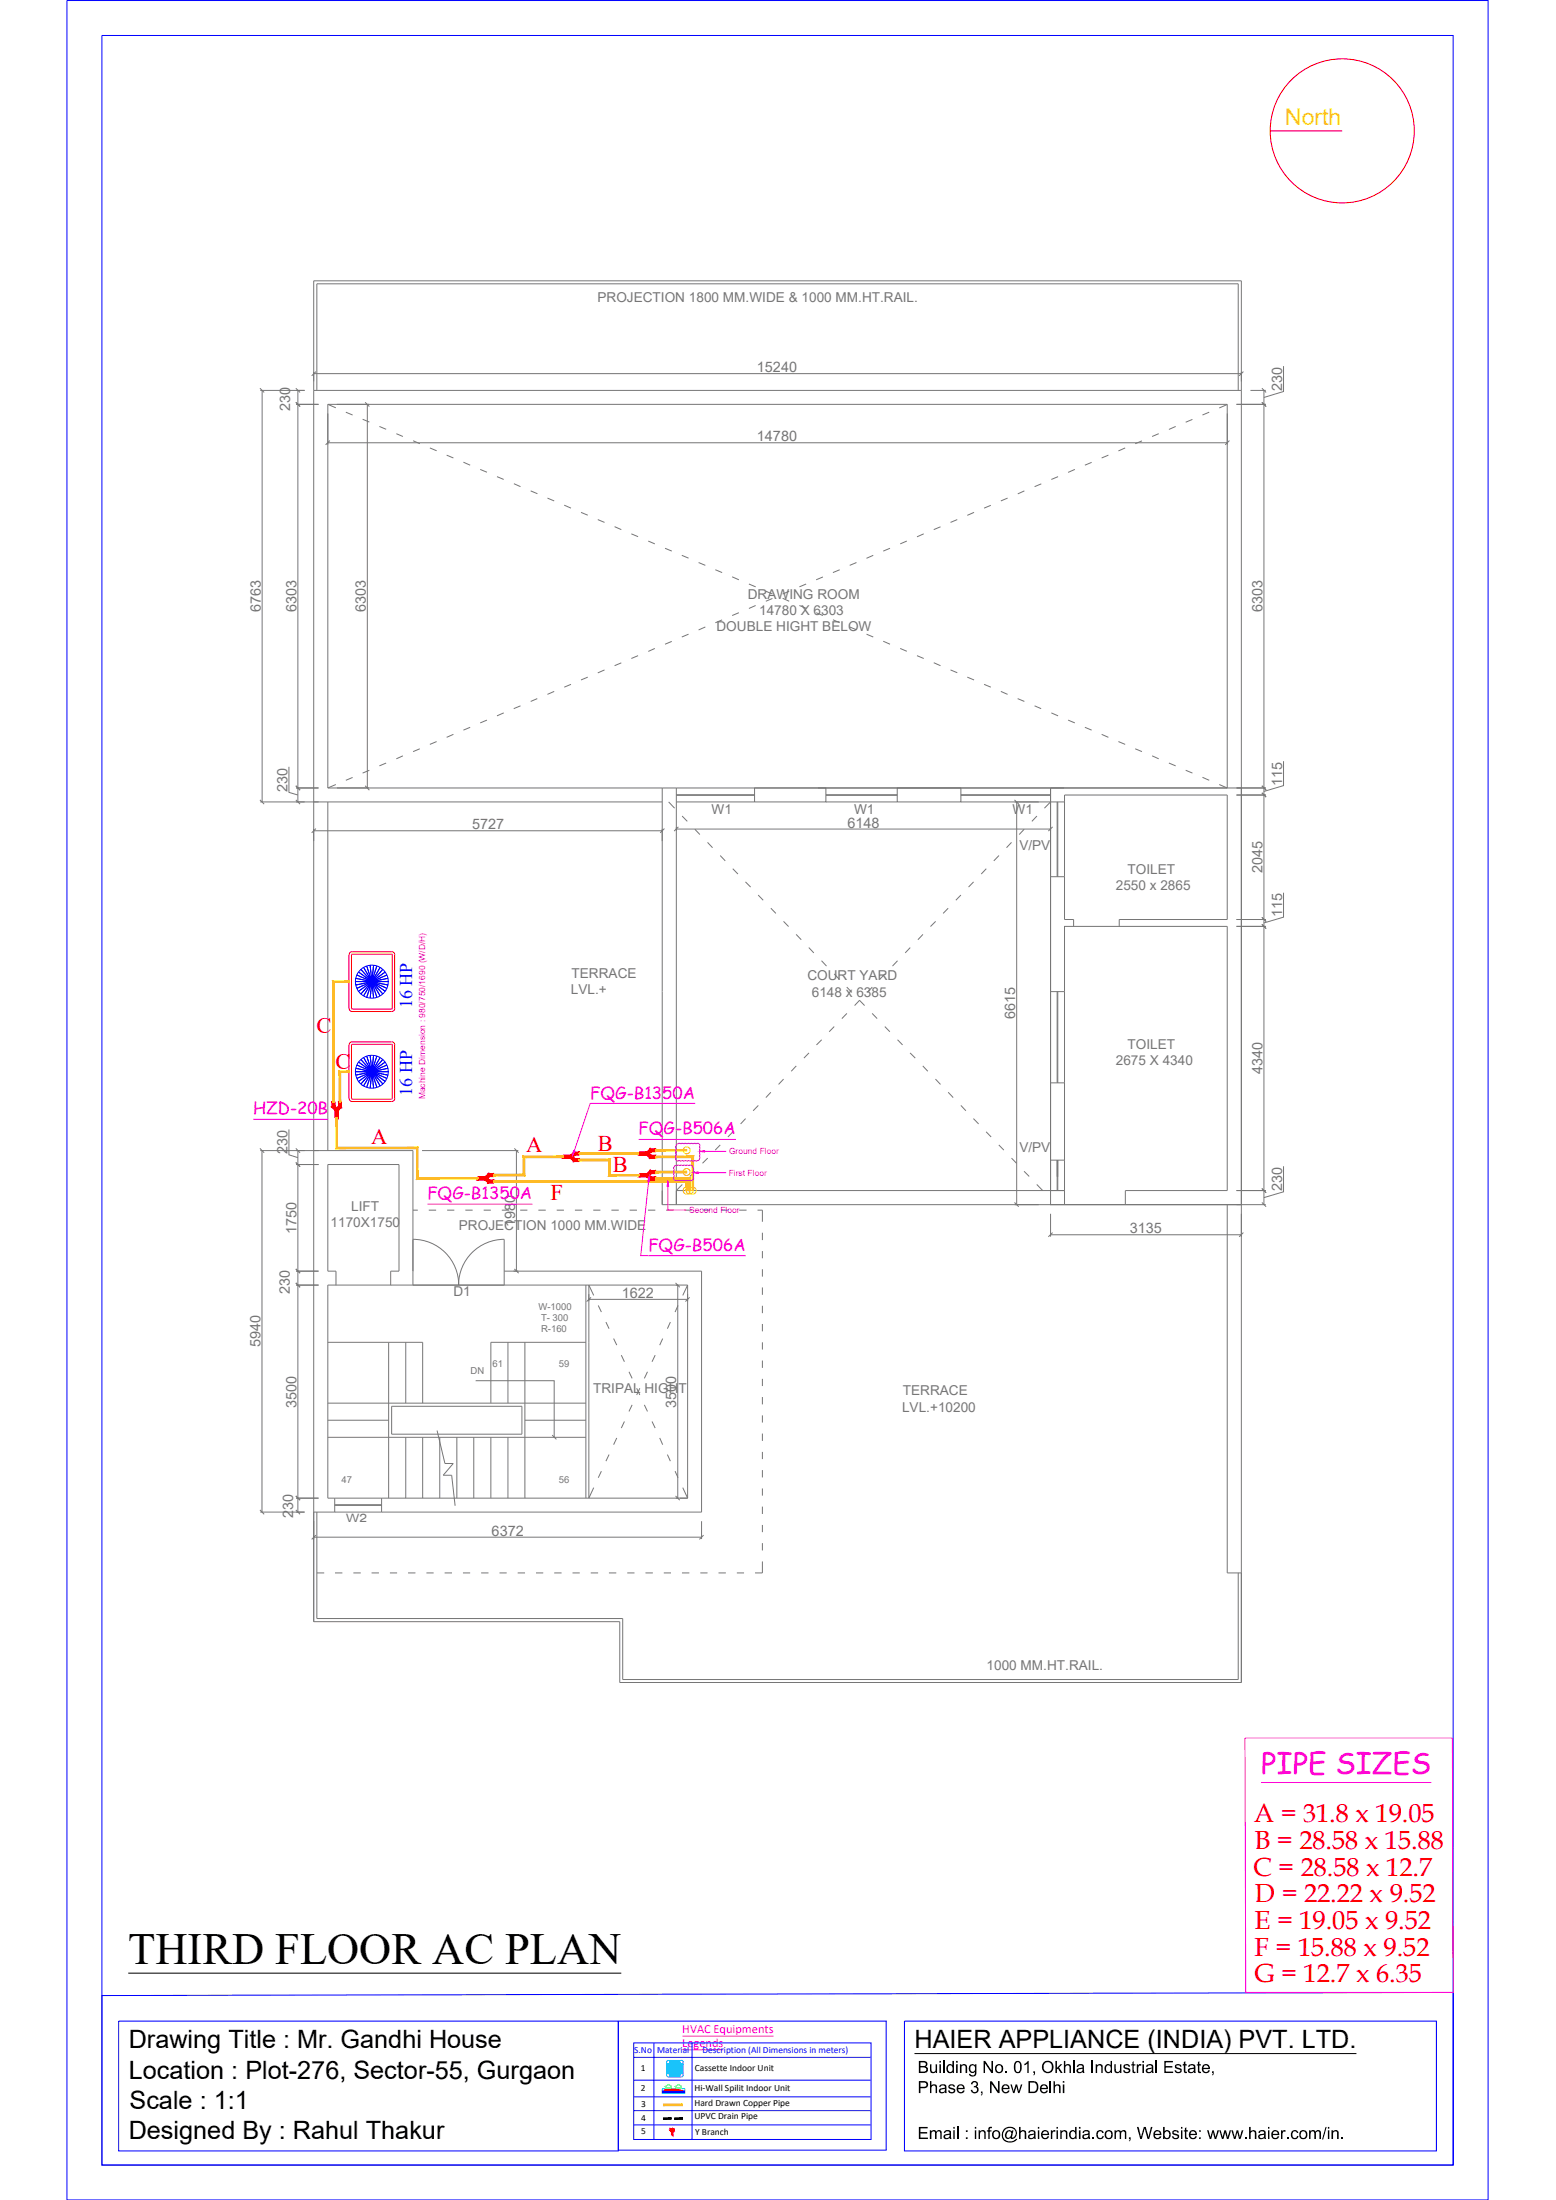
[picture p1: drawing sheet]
<svg xmlns="http://www.w3.org/2000/svg" width="420mm" height="594mm" viewBox="0 0 420 594" stroke-linecap="round" stroke-linejoin="round" font-family="sans-serif">
<!-- layer: Hidden -->
<g fill="none" stroke="#767676" stroke-width=".27">
<path d="M84.7 75.8h250.5v378.5h-167.9v-16.4h-82.6zM346.6 98.9v6.8l-5.3 1.6M70.3 105.4h12M70.8 105.4v111.1M80 109.2h6M80.4 105.4v111.1M84.7 105.4h250.5M84.7 100.9h250.5M85.6 105.4v-28.8h248.7v28.8M88.5 109.2v103.6M88.5 109.2h242.9M88.5 109.2l2.2 .9"/>
<path d="M88.5 119.6h242.9M93.4 111.3l1.8 .8M97.9 113.2l1.8 .8M99.2 109.2v103.6M102.4 115.2l1.9 .7M107 117.1l1.8 .8M111.5 119l1.9 .8M308.4 119.1l-1.9 .7M312.9 117.1l-1.8 .8M317.5 115.2l-1.9 .8M322 113.3l-1.8 .7M326.5 111.3l-1.8 .8"/>
<path d="M331.4 109.2v103.6M331.4 109.2l-2.2 1M333.9 109.2h7.9M337.7 105.4h4.1M341.3 105.4v219.9M116.1 121l1.8 .7M120.6 122.9l1.8 .8M125.1 124.8l1.9 .8M129.7 126.8l1.8 .7M134.2 128.7l1.8 .8M138.8 130.6l1.7 .8M143.3 132.6l1.8 .7"/>
<path d="M147.8 134.5l1.8 .8M152.4 136.4l1.8 .8M156.9 138.4l1.8 .7M263 138.4l-1.8 .8M267.5 136.5l-1.8 .7M272.1 134.5l-1.8 .8M276.6 132.6l-1.8 .8M281.2 130.7l-1.8 .7M285.7 128.7l-1.8 .8M290.2 126.8l-1.8 .8M294.8 124.9l-1.9 .7M299.3 122.9l-1.8 .8"/>
<path d="M303.8 121l-1.8 .8M161.4 140.3l1.8 .8M165.9 142.2l1.9 .8M170.5 144.2l1.8 .7M175 146.1l1.8 .8M179.6 148.1l1.8 .7M184.1 150l1.8 .7M188.6 151.9l1.9 .8M193.2 153.9l1.8 .7M197.7 155.8l1.8 .8M202.2 157.7l1.8 .8M206.8 159.7l1.8 .7"/>
<path d="M213.1 159.7l-1.8 .7M217.7 157.7l-1.8 .8M222.2 155.8l-1.8 .8M226.7 153.9l-1.8 .7M231.3 151.9l-1.9 .8M235.8 150l-1.8 .8M240.3 148.1l-1.8 .7M244.9 146.1l-1.8 .8M249.4 144.2l-1.8 .8M254 142.3l-1.9 .7M258.5 140.3l-1.8 .8M167.8 179l-1.9 .8"/>
<path d="M172.3 177.1l-1.8 .7M176.8 175.1l-1.8 .8M181.4 173.2l-1.8 .8M185.9 171.3l-1.8 .7M190.5 169.3l-1.9 .8M195 167.4l-1.8 .8M199.5 165.5l-1.8 .7M204 163.5l-1.8 .8M208.6 161.6l-1.8 .8M211.3 161.6l1.8 .8M215.9 163.5l1.8 .8M220.4 165.5l1.8 .7"/>
<path d="M224.9 167.4l1.8 .8M229.4 169.3l1.9 .8M234 171.3l1.8 .7M238.5 173.2l1.8 .8M243.1 175.1l1.8 .8M247.6 177.1l1.8 .7M252.1 179l1.9 .8M122.4 198.3l-1.8 .8M127 196.4l-1.9 .8M131.5 194.5l-1.8 .7M136 192.5l-1.8 .8M140.5 190.6l-1.8 .8"/>
<path d="M145.1 188.7l-1.8 .7M149.6 186.7l-1.8 .8M154.2 184.8l-1.8 .8M158.7 182.9l-1.8 .7M163.2 180.9l-1.8 .8M256.7 180.9l1.8 .8M261.2 182.9l1.8 .7M265.7 184.8l1.8 .8M270.3 186.7l1.8 .8M274.8 188.7l1.8 .7M279.4 190.6l1.7 .8M283.9 192.5l1.8 .8"/>
<path d="M288.4 194.5l1.8 .7M292.9 196.4l1.9 .8M297.5 198.3l1.8 .8M70.3 216.5h108.5M78 207.1v6.9l2.4 .7M80 212.8h6M88.5 216.5v94.2M88.5 212.8h242.9M90.7 211.9l-2.2 .9M95.2 209.9l-1.8 .8M99.7 208l-1.8 .8M104.3 206.1l-1.9 .7"/>
<path d="M108.8 204.1l-1.8 .8M113.4 202.2l-1.9 .8M117.9 200.3l-1.8 .7M178.8 212.8v112.5h163M180.6 216.5l1.6 1.7M182.6 216.5h21.2M182.6 212.8v112.5M182.6 214.8h21.2M182.6 214.6h21.2M203.8 212.8h19.2v3.7h-19.2zM223 216.5h19.3M223 214.8h19.3"/>
<path d="M223 214.6h19.3M242.3 212.8h17.2v3.7h-17.2zM259.5 216.5h27.9M259.5 214.8h24.2M259.5 214.6h24.2M274.5 216.5v108.8M283.7 212.8h51.5v112.5h-51.5zM283.7 212.8v79.6M283.7 216.5l-1.7 1.7M285.5 216.5v20.2M285.6 216.5v20.2M302 200.3l1.8 .7"/>
<path d="M306.5 202.2l1.9 .8M311.1 204.1l1.8 .8M315.6 206.1l1.9 .7M320.2 208l1.8 .8M324.7 209.9l1.8 .8M329.2 211.9l2.2 .9M333.9 212.8h7.9M333.9 214.7h7.9M346.6 205.5v6.6l-5.3 1.6M84.7 224.3h94.1M182.6 223.9h101.1M184.2 220.4l1.4 1.4"/>
<path d="M187.6 223.9l1.4 1.5M191.1 227.5l1.3 1.4M194.5 231l1.3 1.5M197.9 234.6l1.4 1.4M201.3 238.1l1.4 1.4M262.9 238.1l-1.4 1.4M266.3 234.6l-1.3 1.4M269.7 231l-1.3 1.5M273.1 227.5l-1.3 1.4M276.6 223.9l-1.4 1.5M280 220.4l-1.4 1.4M283.7 236.7h3.7"/>
<path d="M204.7 241.7l1.4 1.4M208.2 245.3l1.3 1.3M211.6 248.8l1.3 1.4M215 252.3l1.4 1.5M218.4 255.9l1.4 1.4M221.8 259.4l1.4 1.5M242.4 259.4l-1.4 1.5M245.8 255.9l-1.4 1.4M249.2 252.3l-1.3 1.5M252.6 248.8l-1.4 1.4M256 245.3l-1.3 1.3M259.5 241.7l-1.4 1.4"/>
<path d="M289.9 250.2v-1.9h-2.5v-33.6h44v33.6h-29.2v1.9M333.9 248.3h7.9M333.9 250.2h7.9M346.6 241.1v6.6l-5.3 1.5M225.3 277.2l-1.4 1.4M225.3 263l1.3 1.4M228.6 266.5l1.4 1.5M228.7 273.7l-1.4 1.4M230.8 271.5l1.3-1.4 1.4 1.4M235.5 273.7l1.4 1.4M235.5 266.5l-1.4 1.5M238.9 277.2l1.4 1.4"/>
<path d="M239 263l-1.4 1.4M283.7 267.8h3.7M285.5 267.8v24.6M285.6 267.8v24.6M287.4 267.8v-17.6h44v71.3h-27.5v3.8M287.4 267.8v57.5M204.8 298.5l-1.4 1.4M208.2 295l-1.4 1.4M211.6 291.4l-1.4 1.4M215 287.8l-1.3 1.5M218.4 284.3l-1.3 1.4M221.9 280.8l-1.4 1.4"/>
<path d="M242.4 280.8l1.3 1.4M245.7 284.3l1.4 1.4M249.2 287.8l1.3 1.5M252.6 291.4l1.4 1.4M256 295l1.4 1.4M259.5 298.5l1.3 1.4M283.7 292.4v20.9h3.7M283.7 292.4h3.7M70.3 310.7h41.2v36.3M70.7 310.7v97.6M78 305v6.8l2.4 .8M80 314.5h6"/>
<path d="M80.4 310.7v97.6M114 310.7h26M139.4 310.7v32.6M184.2 319.8l-1.6 1.7h104.8M187.7 316.3l-1.4 1.4M191.1 312.7l-1.4 1.4M194.5 309.2l-1.4 1.4M197.9 305.6l-1.3 1.4M201.3 302.1l-1.3 1.4M262.8 302.1l1.4 1.4M266.3 305.6l1.3 1.4M269.7 309.2l1.4 1.4"/>
<path d="M273.1 312.7l1.4 1.4M276.5 316.3l1.4 1.4M280 319.8l1.6 1.7M283.7 313.3v8.2M285.5 313.3v8.2M285.6 313.3v8.2M346.6 314.9v6.9l-5.3 1.6M111.5 326.8h1.3M111.5 334.7a12.3 12.3 0 0 1 12.4 12.3M115.8 326.8h2M120.7 326.8h2M125.6 326.8h2"/>
<path d="M130.6 326.8h1.9M135.5 326.8h2M136.1 334.7v12.3M136.2 334.7a12.3 12.3 0 0 0-12.4 12.3M140.5 326.8h1.9M145.4 326.8h2M150.3 326.8h2M155.2 326.8h2M160.2 326.8h1.9M165.1 326.8h2M170 326.8h2M175 326.8h2"/>
<path d="M179.9 326.8h2M184.8 326.8h2M189.7 326.8h2M194.7 326.8h1.9M199.6 326.8h2M204.6 326.8h1.3v3.1M205.9 332.9v2M205.9 337.8v2M283.7 327.8v6.1M283.7 333.4h51.5M331.4 325.3v99.4h3.8M333.9 321.5h7.9"/>
<path d="M80 347h6M80 343.3h6M90.7 347v-3.7h-2.2v-28.8h19.2v28.8h-2.2v3.7M136.1 343.3h53.3v65h-104.7M158.2 347v57.6M159 350.9h26.7M160.3 349.8l-1.3-2.8v57.6l1.3-2.9M161.5 352.5l.9 1.8M163.6 357l.9 1.8M181 357l-.8 1.8M183 347v57.6M183.1 352.5l-.8 1.8"/>
<path d="M185.7 347h-97.2v57.6h97.2M185.7 347v57.6M185.7 347l-1.3 2.8M205.9 342.7v2M205.9 347.7v1.9M205.9 352.6v2M205.9 357.5v2M88.5 378.9h69.7M88.5 362.5h25.6v16.4M104.9 362.5v42.1M105.7 379.7h35.2v7.6h-35.2zM109.6 362.5v16.4"/>
<path d="M137.2 362.5v16.4M141.7 362.5v42.1M158.2 362.5h-25.7v16.4M165.7 361.5l.8 1.7M167.8 365.9l.8 1.8M169.8 370.4l.9 1.8M170.7 379.4l-.9 1.7M171.9 374.9l.9 1.8M172.8 374.9l-.9 1.8M174 379.4l.8 1.7M174.8 370.4l-.8 1.8M176.9 365.9l-.8 1.8"/>
<path d="M178.9 361.5l-.8 1.7M205.9 362.5v1.9M205.9 367.4v2M205.9 372.3v2M205.9 377.2v2M88.5 388.1h69.7M88.5 383.5h16.4M109.6 388.1v16.5M114.1 388.1v16.5M118 386.3l2.1 8.9h2.3l-2.7 3.2h2.3l.9 8.2M118.7 388.1v16.5M123.4 388.1v16.5"/>
<path d="M127.9 388.1v16.5M132.5 388.1v16.5M137.2 388.1v16.5M141.7 383.5h16.5M162.4 397.3l-.9 1.7M164.5 392.8l-.9 1.8M166.5 388.3l-.8 1.8M168.6 383.9l-.8 1.7M176.1 383.9l.8 1.7M178.1 388.3l.8 1.8M180.2 392.8l.8 1.8M182.3 397.3l.8 1.7"/>
<path d="M205.9 382.2v1.9M205.9 387.1v2M205.9 392.1v1.9M205.9 397v2M70.3 408.3h12M80 404.6h6M84.7 415.1h104.7M85.6 408.3v28.8h82.5v16.4h166.2v-28.8M90.4 404.6v3.7M90.4 406.5h12.6M90.4 406.3h12.6M103 404.6v3.7"/>
<path d="M184.4 401.7l1.3 2.9M189.4 410.8v4.8M205.9 401.9v2M205.9 406.8v2M205.9 411.8v1.9M205.9 416.7v2M85.6 424.7h1.9M90.5 424.7h2M95.4 424.7h2M100.3 424.7h2M105.3 424.7h1.9M110.2 424.7h2"/>
<path d="M115.1 424.7h2M120.1 424.7h1.9M125 424.7h2M129.9 424.7h2M134.9 424.7h1.9M139.8 424.7h2M144.7 424.7h2M149.6 424.7h2M154.6 424.7h1.9M159.5 424.7h2M164.4 424.7h2M169.4 424.7h1.9"/>
<path d="M174.3 424.7h2M179.2 424.7h2M184.1 424.7h2M189.1 424.7h2M194 424.7h2M199 424.7h1.9M205.9 421.7v3h-2"/>
</g>
<!-- layer: AR-GRID -->
<g fill="none" stroke="#767676" stroke-width=".27">
<path d="M70.2 104.8l1.1 1.2M79.9 104.8l1.1 1.2M79.9 108.6l1.1 1.2M85.3 100.3l-1.1 1.2M89.1 119l-1.2 1.1M98.6 108.6l1.1 1.2M332 119l-1.2 1.1M335.7 100.3l-1.1 1.2M340.7 104.8l1.2 1.2M340.7 108.6l1.2 1.2M70.2 216l1.1 1.1M79.9 212.2l1.1 1.2"/>
<path d="M79.9 216l1.1 1.1M98.6 212.2l1.1 1.2M273.9 216l1.2 1.1M340.7 212.2l1.2 1.2M340.7 214.1l1.2 1.1M85.3 223.7l-1.1 1.2M179.4 223.7l-1.1 1.2M183.2 223.3l-1.2 1.1M284.2 223.3l-1.1 1.1M340.7 247.7l1.2 1.1M340.7 249.6l1.2 1.2M70.2 310.1l1.1 1.2"/>
<path d="M79.9 313.9l1.1 1.2M79.9 310.1l1.1 1.2M138.9 310.1l1.1 1.2M273.9 324.7l1.2 1.2M284.2 332.8l-1.1 1.2M335.7 332.8l-1.1 1.2M340.7 320.9l1.2 1.2M340.7 324.7l1.2 1.2M79.9 342.7l1.1 1.1M79.9 346.4l1.1 1.2M138.9 342.7l1.1 1.1M159.6 350.3l-1.2 1.2"/>
<path d="M182.4 346.4l1.2 1.2M186.2 350.3l-1.1 1.2M149.1 387.5l1.1 1.2M70.2 407.7l1.1 1.2M79.9 404l1.1 1.1M79.9 407.7l1.1 1.2M85.3 414.5l-1.1 1.2M182.4 404l1.2 1.1M190 414.5l-1.2 1.2"/>
</g>
<!-- layer: 0 -->
<path d="M128.4 372.8h21.2v15.3" fill="none" stroke="#767676" stroke-width=".27"/>
<!-- layer: Outdoor_Unit -->
<g fill="none" stroke="#f00" stroke-width=".27">
<path d="M94.2 257.8v14.5M94.9 257.8v14.5M95.1 257h10.7a.83 .83 0 0 1 .8 .8M95.1 257.7h10.7l.1 .1v14.6l-10.8 .1M95.1 257a.83 .83 0 0 0-.8 .8M95.1 257.7l-.1 .1M106.6 257.8v14.5M94.3 272.3a.83 .83 0 0 0 .8 .8M95 272.3l.1 .2M106.6 272.3a.83 .83 0 0 1-.8 .8h-10.7M94.2 282.2v14.4M94.3 296.6a.83 .83 0 0 0 .8 .8"/>
<path d="M94.9 282.2v14.4M95 296.6l.1 .2M95.1 282h10.8v14.6l-.1 .2M95.1 281.4h10.6M95.1 296.8h10.6M95.1 281.3a.83 .83 0 0 0-.8 .8M95.1 282l-.1 .1M105.8 281.3a.83 .83 0 0 1 .8 .8M106.6 282.2v14.4M106.6 296.6a.83 .83 0 0 1-.8 .8h-10.7"/>
</g>
<g fill="none" stroke="#00f" stroke-width=".27">
<path d="M96 265.1h8.9M96.1 264.2l8.7 1.8M96.4 263.3l8.1 3.6M96.8 262.5l7.2 5.2M97.5 261.8l5.9 6.6M98.2 261.2l4.5 7.8M99 260.8l2.8 8.5M99.9 260.7l1 8.8M100.9 260.7l-1 8.8M101.8 260.8l-2.8 8.5M102.7 261.2l-4.5 7.8M103.4 261.8l-5.9 6.6"/>
<path d="M104 262.5l-7.2 5.2M104.5 263.3l-8.1 3.6M104.8 264.2l-8.7 1.8M96 289.4h8.9M96.1 288.5l8.7 1.8M96.4 287.6l8.1 3.6M96.8 286.8l7.2 5.2M97.5 286.1l5.9 6.6M98.2 285.6l4.5 7.7M99 285.2l2.8 8.4M99.9 285l1 8.8M100.9 285l-1 8.8"/>
<path d="M101.8 285.2l-2.8 8.4M102.7 285.6l-4.5 7.7M103.4 286.1l-5.9 6.6M104 286.8l-7.2 5.2M104.5 287.6l-8.1 3.6M104.8 288.5l-8.7 1.8"/>
<circle cx="100.4" cy="265.1" r="4.5"/>
<circle cx="100.4" cy="289.4" r="4.4"/>
</g>
<!-- layer: DUCT_WORK -->
<g fill="#f00" stroke="#f00" stroke-width=".27">
<path d="M90.5 299.6v2.2h.8zM90.5 299.6l.8 .3v1.9zM90.5 299.6l.8 .3 .1-1.2zM91.4 298.7l.8 .3-.9 .9zM91.4 297.6v1.1l.8 .3zM91.4 297.6h.8v1.4z"/>
<path d="M90.5 299.9v1.9h.8zM90.5 299.9l.8-.3v2.2zM89.6 299l.9 .9 .8-.3zM89.6 299l.9-.3 .8 .9zM89.6 297.6v1.4l.9-.3zM89.6 297.6h.9v1.1z"/>
<path d="M129.1 317.8v.8l2.2-.8zM129.1 318.6l2.2-.8-.3 .8zM131.3 317.8l-.3 .8 1.2 .1zM131 318.6l1.2 .1-.3 .8zM132.2 318.7l-.3 .8 1.4-.8zM131.9 319.5l1.4-.8v.8z"/>
<path d="M129.1 317.8v.8l1.9-.8zM129.1 318.6l1.9-.8 .3 .8zM131 317.8l.3 .8 .6-1.7zM131.9 316.9l.3 .8-.9 .9zM131.9 316.9l.3 .8 1.1-.8zM132.2 317.7l1.1-.8v.8z"/>
<path d="M152.1 312v.8l2.3-.8zM152.1 312.8l2.3-.8-.3 .8zM154.4 312l-.3 .8 1.2 .1zM154.1 312.8l1.2 .1-.4 .8zM155.3 312.9l-.4 .8 1.4-.8zM154.9 313.7l1.4-.8v.8z"/>
<path d="M152.1 312v.8l2-.8zM152.1 312.8l2-.8 .3 .8zM154.1 312l.3 .8 .5-1.7zM154.9 311.1l.4 .8-.9 .9zM154.9 311.1l.4 .8 1-.8zM155.3 311.9l1-.8v.8z"/>
<path d="M172.8 311.1v.8l2.2-.8zM172.8 311.9l2.2-.8-.4 .8zM175 311.1l-.4 .8 1.3 .1zM174.6 311.9l1.3 .1-.4 .8zM175.9 312l-.4 .8 1.4-.8zM175.5 312.8l1.4-.8v.8z"/>
<path d="M172.8 311.1v.8l1.8-.8zM172.8 311.9l1.8-.8 .4 .8zM174.6 311.1l.4 .8 .5-1.7zM175.5 310.2l.4 .8-.9 .9zM175.5 310.2l.4 .8 1-.8zM175.9 311l1-.8v.8z"/>
<path d="M172.8 317v.8l2.2-.8zM172.8 317.8l2.2-.8-.4 .8zM175 317l-.4 .8h1.3zM174.6 317.8h1.3l-.4 .9zM175.9 317.8l-.4 .9 1.4-.9zM175.5 318.7l1.4-.9v.9z"/>
<path d="M172.8 317v.8l1.8-.8zM172.8 317.8l1.8-.8 .4 .8zM174.6 317l.4 .8 .5-1.7zM175.5 316.1l.4 .8-.9 .9zM175.5 316.1l.4 .8 1-.8zM175.9 316.9l1-.8v.8z"/>
<path d="M181.3 575.6v.9h.4zM181.3 575.6l.4 .1v.8zM181.7 575.2l-.4 .4 .4 .1zM181.7 575.2l.3 .1-.3 .4zM181.7 574.8v.4l.3 .1zM181.7 574.8h.3v.5z"/>
<path d="M181.3 575.7v.8h.4zM181.3 575.7l.4-.1v.9zM181 575.3l.3 .4 .4-.1zM181 575.3l.3-.1 .4 .4zM181 574.8v.5l.3-.1zM181 574.8h.3v.4z"/>
</g>
<!-- layer: COPPER_PIPE -->
<g fill="#ffbf00" stroke="#ffbf00" stroke-width=".27">
<path d="M92 289.6h2.2v-.4zM91.6 289.2h2.6l-2.2 .4zM91.6 289.2l.4 8.4v-8zM91.6 289.2l.4 8.4h-.4z"/>
<path d="M90.3 265.3h3.9v-.4zM89.8 264.9h4.4l-3.9 .4zM89.8 264.9l.5 32.7v-32.3zM89.8 264.9l.5 32.7h-.5z"/>
<path d="M156.3 311.3v.4l16.5-.4zM156.3 311.7l16.5-.4v.4z"/>
<path d="M112.5 318.4h16.6v-.4zM112.9 318h16.2l-16.6 .4zM112.5 310.2v8.2l.4-.4zM112.5 310.2l.4-.4v8.2zM90.7 310.2h21.8l.4-.4zM90.7 310.2l.4-.4h21.8zM90.7 301.8v8.4l.4-.4zM90.7 301.8h.4v8z"/>
<path d="M185.2 319.2v2.3h.4zM185.2 319.2l.4-.3v2.6zM133.3 319.2h51.9l.4-.3zM133.3 318.9h52.3l-52.3 .3z"/>
<path d="M133.3 317.1v.4l8-.4zM133.3 317.5l8-.4 .4 .4zM141.3 312.2v4.9l.4 .4zM141.3 312.2l.4 .4v4.9zM141.3 312.2l.4 .4 10.4-.4zM141.7 312.6l10.4-.4v.4z"/>
<path d="M164.3 317.6h8.5v-.4zM164.3 317.6l.5-.4h8zM164.3 313.5v4.1l.5-.4zM164.3 313.5l.5-.5v4.2zM156.3 313.5h8l.5-.5zM156.3 313h8.5l-8.5 .5z"/>
<path d="M186 318.4v3.1h.4zM186 318.4l.4-.4v3.5zM176.9 318.4h9.1l.4-.4zM176.9 318h9.5l-9.5 .4z"/>
<path d="M186.9 312.6v8.9h.4zM186.9 312.6l.4-.4v9.3zM176.9 312.6h10l.4-.4zM176.9 312.2h10.4l-10.4 .4z"/>
<path d="M176.9 316.3v.4l8.5-.4zM176.9 316.7l8.5-.4v.4z"/>
<path d="M176.9 310.4v.4l8.5-.4zM176.9 310.8l8.5-.4v.4z"/>
</g>
<g fill="none" stroke="#ffbf00" stroke-width=".27">
<circle cx="185.4" cy="316.5" r=".95"/>
<circle cx="185.4" cy="310.6" r=".94"/>
<circle cx="185.4" cy="321.5" r=".94"/>
<circle cx="186.3" cy="321.5" r=".94"/>
<circle cx="187.1" cy="321.5" r=".94"/>
</g>
<!-- layer: 0 -->
<path d="M159.4 298h28.3M68.4 302.2h20.2M172.4 307.7h26.3M115.4 325.2h28.4M175.1 339.1h26.3M340.6 481.3h45.9" fill="none" stroke="#f0f" stroke-width=".27"/>
<!-- layer: ELE 1 -->
<g fill="#f0f" stroke="#f0f" stroke-width=".27">
<path d="M154.9 310.7l.3 .1-.6 1.1z"/>
<path d="M175.3 317.8v1.2h-.4z"/>
<path d="M189 310.9l1.2-.2v.4z"/>
<path d="M187.3 316.7l1.2-.2v.4z"/>
<path d="M180.3 319l.3 1.3h-.5z"/>
</g>
<path d="M159.4 298l-4.3 12.8M175.1 319l-2.1 20.1h2.1M188.5 316.7h7.6M190.2 310.9h5.9M180.3 320.3v6.4h5M336.2 469.3h56l.2 68.7h-56z" fill="none" stroke="#f0f" stroke-width=".27"/>
<!-- layer: design craft -->
<g fill="none" stroke="#bf00ff" stroke-width=".27">
<path d="M182.1 315.1l-.2 .4 .2 .4M182.1 315.9l-.2 .4 .2 .4-.2 .6 .2 .2M182.1 317.5a.68 .68 0 0 0-.1 1 .68 .68 0 0 0 1 .1l.4 .2 .4-.2 .4 .2 .4-.2 .5 .2 .3-.2M182.6 313.3l.4 .2 .4-.2M182.7 309.3l-.2 .4 .2 .4M182.7 310.2l-.2 .4 .2 .4-.2 .4 .2 .4-.2 .4 .2 .4-.2 .4 .1 .3M182.7 314.8h-.4l-.2 .2M182.7 314.8l.4-.2 .4 .2M183 308.9l-.3 .1-.1 .4M183.1 308.9l.4-.2 .4 .2M183.5 313.3l.4 .2 .4-.2 .4 .2 .4-.2 .4 .2 .4-.2 .4 .2 .4-.2M183.5 314.8l.4-.2 .4 .2"/>
<path d="M184.4 314.8l.4-.2 .4 .2 .5-.2 .3 .2M185.4 318.6l.4 .2 .4-.2 .6 .2 .2-.2M185.5 308.9l-.3-.2-.5 .2-.4-.2-.4 .2M185.5 308.9l.4-.2 .4 .2 .4-.2 .5 .2 .5-.2 .3 .2a.57 .57 0 0 1 .8 0 .57 .57 0 0 1 0 .8l.2 .4-.2 .4 .2 .5-.2 .3M186 314.8a.63 .63 0 0 1 .7-.1 .63 .63 0 0 1 .4 .6M186.8 313.3l.4 .2 .4-.2 .5 .2 .3-.2M187.1 316.2l.2 .4-.2 .4 .2 .3-.2 .5 .2 .4-.2 .4M187.1 315.4l.2 .4-.2 .4M188.8 311.3l.2 .4-.2 .4a.79 .79 0 0 1-.4 1.3"/>
</g>
<!-- layer: GE-ARCHITECTURAL_ELEMENTS -->
<path d="M184.2 549.8h24.7M184.2 553.5h11.2" fill="none" stroke="#f0f" stroke-width=".27"/>
<!-- layer: HVAC- R A Grill - 1000 X 150 -->
<path d="M32 545.8h135v35h-135zM244.2 545.8h143.7v35h-143.7z" fill="none" stroke="#00f" stroke-width=".27"/>
<path d="M246.9 554.5h119.4" fill="none" stroke="#000" stroke-width=".27"/>
<g fill="#000">
<path d="M251.1 557.4h.4v1.8l.4 .3 .6-.2 .1-1.9h.4v2.4h-.3v-.4l-.6 .4-.6-.1-.3-.2zM259.2 557.4h.4v.4l.5-.4 .9 .3 .2 2.1h-.5v-1.7l-.4-.4-.6 .4-.1 1.7h-.4zM265.6 556.5h.4l1.7 2.6v-2.6h.4v3.3h-.4l-1.7-2.6v2.6h-.4zM271.4 559.3h.5v.5h-.5zM276.6 557.3l.9-.8h.3v3.3h-.4v-2.6l-.8 .5zM279 559.3h.5v.7l-.4 .4-.1-.1 .3-.5h-.3zM285 556.5h.4v1.9l.9-1h.6l-.9 .9 .9 1.5h-.5l-.7-1.2-.3 .3v.9h-.4zM287.3 556.5h.4v1.2l.5-.3 .8 .2 .2 .4v1.8h-.4v-1.6l-.4-.5-.4 .1-.3 .3v1.7h-.4zM294.7 556.5h.4v3.3h-.4zM295.9 557.4h.3v.4l.6-.4 .9 .3 .1 2.1h-.4l-.1-1.8-.3-.3-.7 .3-.1 1.8h-.3zM300.9 557.4h.4v1.8l.4 .3 .6-.2 .1-1.9h.4v2.4h-.3v-.4l-.6 .4-.7-.1-.2-.2zM303.4 557.7l.4-.3h.7l.4 .2 .2 .5h-.3l-.3-.4-.7 .1a.59 .59 0 0 0 .8 .6l.6 .5v.5l-.5 .4-1.1-.1-.3-.6 .4-.1 .2 .4 .5 .1a.39 .39 0 0 0 .4-.5 .39 .39 0 0 0-.6-.2l-.7-.3-.2-.4z"/>
<path d="M305.8 556.8l.4-.2v.8h.4v.4h-.4v1.4l.1 .2h.3v.4h-.6l-.2-.2v-1.8h-.3v-.4h.3zM307 557.4h.3v.4l.4-.4 .5 .1-.1 .4-.4-.1-.3 .3-.1 1.7h-.3zM314.4 556.5h2.3v.4h-1.9v1h1.8v.4h-1.8v1.1h2v.4h-2.4zM317.3 557.7l.4-.3h.6l.6 .3 .1 .4h-.4l-.3-.4-.7 .2 .1 .3 1.3 .5 .1 .6-.2 .3-.5 .2h-.7l-.3-.2-.2-.5 .4-.1 .2 .4 .5 .1a.38 .38 0 0 0 .4-.4 .38 .38 0 0 0-.5-.3l-.8-.3zM319.7 556.8l.4-.2v.8h.4v.4h-.4v1.6h.4v.4h-.5l-.3-.3v-1.7h-.3v-.4h.3zM323.5 556.8l.4-.2v.8h.4v.4h-.4v1.5l.4 .1v.4h-.6l-.2-.3v-1.7h-.3v-.4h.3zM327.3 559.3h.4v.7l-.3 .4-.1-.1 .2-.5h-.2zM248.1 574.4h2.4v.3h-2v1h1.9v.4h-1.9v1.1h2.1v.4h-2.5zM251.1 562h.4v1.1l.5-.3h.5l.4 .3 .1 2.1h-.4v-1.6l-.3-.4h-.5l-.2 .3-.1 1.7h-.4zM251.1 575.2h.4v.4l.3-.4h.5l.6 .4 .5-.4 .6 .1 .3 .5v1.8h-.4v-1.6l-.3-.5-.7 .4v1.7h-.4v-1.8l-.3-.3-.6 .3-.1 1.8h-.4zM256.2 563.1l.4-.3h.7l.4 .3 .2 .4h-.4l-.2-.3h-.5a.32 .32 0 0 0-.3 .3 .32 .32 0 0 0 .4 .3l1 .4v.7l-.4 .3-.7 .1-.5-.2-.3-.4v-.2l.4-.1 .3 .5 .7-.1a.49 .49 0 0 0 0-.5 .49 .49 0 0 0-.6-.2l-.6-.2zM262.3 562.3l.5-.3 .5-.1 .7 .6 .1 .5-.4 .5 .4 .2 .1 .8-.5 .7h-.9l-.6-.5-.1-.3 .4-.1 .5 .7 .4-.1 .4-.4-.2-.8h-.7l.1-.4 .7-.3-.1-.5-.3-.2h-.4l-.3 .6-.4-.1z"/>
<path d="M264.9 564.8h.4v.7l-.3 .4-.2-.2 .3-.5h-.2zM264.2 575.2h.4v.4l.6-.4 .8 .3 .1 2.1h-.3v-1.6l-.4-.5-.7 .3-.1 1.8h-.4zM267 574.5l.3-.2 .6 .1-.1 .3h-.4l-.1 .2v.3h.4v.4h-.4v2h-.4v-2h-.4v-.4h.4zM267.3 562h.5l1.7 2.5v-2.5h.4v3.2h-.4l-1.7-2.5v2.5h-.5zM272.8 562.9h.4l.5 1.8 .5-1.8h.5l.4 1.8 .6-1.8h.4l-.8 2.3h-.4l-.5-1.8-.5 1.8h-.3zM275.2 574.4h.4v1.1l.4-.3h.5l.5 .4 .1 2h-.4v-1.7l-.4-.4-.6 .3-.1 1.8h-.4zM283.8 575.2h.3v.4l.4-.4 .5 .1-.1 .4-.4-.1-.3 .3-.1 1.7h-.3zM284.5 562h.4v1.1l.4-.3h.5l.5 .3 .1 2.1h-.4v-1.6l-.3-.4h-.5l-.3 .3v1.7h-.4zM286.3 575.2h.3v.4l.6-.4 .9 .3 .1 2.1h-.4v-1.6l-.4-.5-.6 .3-.1 1.8h-.4zM295 577.1h.4v.5h-.4zM296.2 575.6l.7-.4 1 .3 .1 .5h-.4l-.2-.4-.5-.1-.3 .2-.2 .6 .1 .8 .4 .2 .6-.1 .2-.4h.4l-.3 .6-1 .3-.5-.3-.3-.6zM300.9 575.2h.4v.4l.6-.4 .5 .1a.26 .26 0 0 0 .3 .3 .26 .26 0 0 0 .2-.2l.7-.2 .4 .2 .1 2.2h-.4v-1.8l-.3-.3-.5 .2-.1 .3-.1 1.6h-.4v-1.7l-.3-.4-.6 .3-.1 1.8h-.4z"/>
<path d="M304.8 577.1h.5v.8l-.3 .3-.2-.1 .3-.5h-.3zM307 574.4h.5l.6 2.7 .8-2.7h.5l.7 2.7 .7-2.7h.4l-.9 3.2h-.4l-.8-2.9-.8 2.9h-.4zM316.6 575.5l1-.3 .6 .3 .1 .4h-.4l-.3-.4-.7 .2 .1 .3 1.3 .6 .1 .5-.2 .3-1.1 .3-.5-.4-.2-.4 .4-.1 .3 .5h.4a.38 .38 0 0 0 .5-.4 .38 .38 0 0 0-.5-.3l-.8-.3zM320 574.7l.3-.3v.8h.5v.4h-.5v1.4l.2 .3h.3v.3h-.6l-.2-.2v-1.8h-.3v-.4h.3zM325.9 575.2h.4l.6 1.9 .5-1.9h.3l.5 1.9 .6-1.9h.4l-.8 2.4h-.4l-.5-1.8-.4 1.8h-.5zM329.2 575.2h.4l.6 1.9 .4-1.9h.4l.5 1.9 .6-1.9h.3l-.7 2.4h-.4l-.5-1.8-.4 1.8h-.5zM332.5 575.2h.4l.5 1.9 .5-1.9h.4l.5 1.9 .5-1.9h.4l-.7 2.4h-.4l-.5-1.8-.5 1.8h-.4zM336.2 577.1h.4v.5h-.4zM337.3 574.4h.4v1.1l.4-.3h.5l.6 .4 .1 2h-.5v-1.7l-.3-.4-.6 .2-.2 1.9h-.4zM345.9 575.2h.4v.4l.4-.4 .5 .1-.2 .4-.4-.1-.2 .3-.1 1.7h-.4zM347.5 577.1h.5v.5h-.5zM348.8 575.5l.7-.3 .9 .3 .2 .5h-.4l-.3-.4-.4-.1-.3 .2-.2 .7v.5l.4 .4 .6-.1 .2-.4h.4l-.3 .6-1 .3-.5-.4-.2-1.2z"/>
<path d="M353.5 575.2h.4v.4l.5-.4 .6 .1 .2 .3 .6-.4 .7 .2 .2 .5v1.7h-.4v-1.8l-.3-.3-.4 .1-.3 .4v1.6h-.4v-1.7l-.4-.4-.5 .2-.1 1.9h-.4zM357.9 574.4h.3l-.9 3.3h-.3zM359.5 575.2h.4v.4l.6-.4 .9 .3 .1 2.1h-.4v-1.7l-.4-.4-.7 .4v1.7h-.5zM362.2 577.1h.4v.5h-.4z"/>
<path d="M248.1 556.5l2 .2 .3 .6-.1 .5a.22 .22 0 0 0-.3 .3 .22 .22 0 0 0 .3 .1l.3 .4v.5l-.5 .6-2 .1zM248.5 556.9v1h1.2l.2-.2v-.7zM248.5 558.3v1.1l1.5-.2 .1-.5-.2-.3z"/>
<path d="M253.7 557.4h.3v2.4h-.3zM253.7 556.5h.3v.5h-.3z"/>
<path d="M255.8 557.7l.6-.3h.4l.4 .3v-1.2h.4v3.3h-.4v-.3l-.4 .3-.9-.2-.4-.8zM256.2 557.8l-.3 .5 .1 .9 .4 .3h.4l.4-.6-.1-.8-.3-.4z"/>
<path d="M258.2 557.4h.4v2.4h-.4zM258.2 556.5h.4v.5h-.4z"/>
<path d="M261.9 557.7l.9-.3 .5 .3v-.3h.4v2.6l-.6 .7h-.8l-.6-.4v-.3h.3l.5 .4h.4l.4-.6v-.3l-.9 .3-.6-.4-.2-1zM262.3 557.8l-.3 .5v.7l.4 .4h.4l.4-.3 .1-.9-.5-.5z"/>
<path d="M268.6 558.6a1.2 1.2 0 0 1 2.4 0 1.2 1.2 0 0 1-2.4 0zM269.3 557.9l-.2 .5 .1 .8 .4 .3 .5-.1 .4-.5-.2-.9-.3-.3z"/>
<path d="M274 556.9l.6-.4h.5l.7 .7v1.7l-.2 .5-.4 .4h-.8l-.5-.5-.1-1.5zM274.5 556.9l-.3 .7v1.2l.2 .5 .4 .2 .3-.1 .3-.5 .1-1.3-.4-.7z"/>
<path d="M281.3 558.1a1.65 1.65 0 0 1 3.3 0 1.65 1.65 0 0 1-3.3 0zM282.1 557.2l-.3 .6 .2 1.2 .8 .5 .8-.2 .4-.8-.2-1.3-.9-.4z"/>
<path d="M290.9 557.7l.6-.3 1 .1 .4 2.3h-.5a.33 .33 0 0 0-.3-.2 .33 .33 0 0 0-.3 .2h-.8l-.3-.8 .4-.5 .9-.1a.4 .4 0 0 0 .2-.6 .4 .4 0 0 0-.6-.1l-.5 .4h-.4zM291.3 558.9l-.2 .3 .4 .3 .5-.1 .3-.3a.33 .33 0 0 0-.2-.5 .33 .33 0 0 0-.4 .2z"/>
<path d="M298.7 557.5l.7-.1 .5 .3v-1.2h.4v3.3h-.4v-.3l-.3 .3h-.6l-.6-.4-.2-1.1zM298.9 557.8l-.2 .5v.8l.3 .3 .5 .1 .4-.5-.1-.9-.3-.4z"/>
<path d="M308.5 557.4h.4v2.4h-.4zM308.5 556.5h.4v.5h-.4z"/>
<path d="M309.6 557.7l.6-.3 1.1 .2 .2 2.2h-.4l-.1-.3-.6 .3-.7-.1-.3-.4 .1-.5 1.2-.4a.32 .32 0 0 0 .3-.3 .32 .32 0 0 0-.3-.3l-.5-.1-.4 .4h-.4zM309.9 558.9l-.1 .4 .3 .2h.5l.4-.4a.26 .26 0 0 0 0-.3 .26 .26 0 0 0-.3-.1z"/>
<path d="M321.1 557.6l1.1-.2 .5 .3 .2 2.1h-.4a.31 .31 0 0 0-.3-.2 .31 .31 0 0 0-.3 .2l-.9-.1-.3-.6 .3-.5 1-.2a.4 .4 0 0 0 .3-.6 .4 .4 0 0 0-.7-.1l-.4 .4h-.4zM321.3 558.9l-.1 .4 .6 .2 .5-.3 .1-.6z"/>
<path d="M324.8 557.8l.7-.4h.5l.5 .4 .2 .9h-1.7l.1 .5 .5 .3 .5-.1 .2-.4 .4 .1-.3 .5-1 .2-.6-.3-.3-.6zM325.2 557.8l-.2 .6h1.3l-.3-.6z"/>
<path d="M248.1 562h1.8l.5 .3 .2 .5v.5l-.5 .5-1.6 .1v1.3h-.4zM248.5 562.4v1.1h1.1l.5-.2v-.5l-.1-.3z"/>
<path d="M253.7 563.1l.6-.3h.8l.4 .3 .2 2.1h-.5v-.2l-.7 .3-.7-.1-.3-.6 .2-.5 1.1-.3a.39 .39 0 0 0 .3-.5 .39 .39 0 0 0-.6-.2l-.4 .2-.1 .3h-.4zM254 564.4v.3l.2 .3 .6-.1 .3-.3a.28 .28 0 0 0 .1-.4 .28 .28 0 0 0-.4-.1z"/>
<path d="M255.1 575.4l1.1-.2 .6 .3 .1 2.1h-.4l-.1-.3-.6 .4-.8-.2-.2-.4 .2-.6 1.1-.3a.39 .39 0 0 0 .2-.5 .39 .39 0 0 0-.6-.2l-.3 .2-.2 .3-.4-.1zM255.2 576.8v.3l.3 .3 .7-.2 .2-.4a.29 .29 0 0 0-.1-.3 .29 .29 0 0 0-.4 .1z"/>
<path d="M257.4 575.2h.4v2.4h-.4zM257.4 574.4h.4v.4h-.4z"/>
<path d="M258.6 563.2l.5-.4 1.1 .3 .3 1h-1.8l.2 .6 .4 .3 .5-.1 .3-.4h.4l-.4 .6-.8 .2-.8-.4-.2-1.1zM258.9 563.3l-.2 .5h1.4l-.4-.6z"/>
<path d="M260.8 575.2h.5v.5h-.5zM260.8 577.1h.5v.5h-.5z"/>
<path d="M263.2 575.2h.4v2.4h-.4zM263.2 574.4h.4v.4h-.4z"/>
<path d="M267.8 576.4a1.2 1.2 0 0 1 2.4 0 1.2 1.2 0 0 1-2.4 0zM268.5 575.7l-.2 .4 .1 1 .5 .3 .4-.1 .4-.5-.1-.9-.4-.4z"/>
<path d="M270.7 563.2l.5-.4h.6l.5 .3 .3 1h-1.8l.2 .6 .4 .3 .6-.2 .2-.3h.4l-.3 .5-.9 .3-.7-.4-.3-.8zM271.1 563.3l-.2 .5h1.3l-.4-.6z"/>
<path d="M271 575l.5-.4 .8-.3 1 .1 .6 .2 .5 .5 .2 .7-.1 .9-.5 .7-.9 .2-.3-.4-.5 .4h-.3l-.6-.6v-.7l.2-.5 .8-.6 .5 .1 .3 .3 .1-.3h.3l-.3 1.9h.3l.5-.5 .2-.9-.3-.6-1.2-.6-.9 .2-.6 .4-.4 .8-.1 .9 .4 .8 .8 .5h1.3l1-.6h.4l-.2 .3-.6 .4-1.1 .3-.8-.1-.8-.4-.5-.5-.2-.7 .1-1zM272.2 575.7l-.4 .5v.7l.2 .3 .4 .1 .6-.6v-.7l-.3-.5z"/>
<path d="M277.7 562h1.7l.7 .5 .3 .6v.9l-.6 1-2.1 .2zM278.1 562.4v2.4l1.3-.1 .5-.6-.1-1.3-.5-.4z"/>
<path d="M278 575.4l1-.2 .5 .3 .2 2.1h-.4l-.1-.3-.6 .4-.7-.1-.3-.4 .1-.6 1.1-.4a.39 .39 0 0 0 .4-.5 .39 .39 0 0 0-.6-.2l-.4 .1-.2 .4-.4-.1zM278.1 576.7l-.1 .4 .3 .3 .6-.2 .3-.4a.29 .29 0 0 0-.1-.3 .29 .29 0 0 0-.4 .1z"/>
<path d="M280.2 575.2h.4v2.4h-.4zM280.2 574.4h.4v.4h-.4z"/>
<path d="M281.1 563.2l.5-.4h.6l.6 .5 .2 .8h-1.8l.1 .5 .5 .4 .6-.2 .1-.3h.5l-.4 .6-.8 .2-.8-.4-.2-1.1zM281.6 563.2l-.4 .6h1.4l-.3-.5z"/>
<path d="M281.4 575.5l1-.3 .7 .4 .2 1h-1.8l.2 .5 .3 .2 .6-.1 .3-.4 .4 .1-.4 .6-1 .2-.6-.5-.2-.8zM281.9 575.6l-.3 .6h1.3l-.3-.6z"/>
<path d="M285.3 575.2h.4v2.4h-.4zM285.3 574.4h.4v.4h-.4z"/>
<path d="M287 562.9h.4v2.3h-.4zM287 562h.4v.4h-.4z"/>
<path d="M289.1 575.4l.7-.2 .5 .3v-1.1h.4v3.2h-.3l-.1-.3-.3 .3-.5 .1-.6-.5-.2-1zM289.3 575.7l-.2 .4v.8l.3 .4h.5l.5-.6-.1-.8-.4-.4z"/>
<path d="M291.3 575.2h.5v2.4h-.5zM291.3 574.4h.5v.4h-.5z"/>
<path d="M292.4 575.5l.5-.3h.7l.7 .5 .1 1.9h-.4l-.1-.3-.6 .4-.7-.1-.4-.5 .1-.5 .4-.3 .8-.1a.39 .39 0 0 0 .3-.5 .39 .39 0 0 0-.6-.2l-.4 .2-.1 .3-.4-.1zM292.8 576.7l-.1 .4 .3 .3 .7-.2 .1-.4a.29 .29 0 0 0-.1-.3 .29 .29 0 0 0-.4 .1z"/>
<path d="M298.2 576.4a1.21 1.21 0 0 1 2.4 0 1.21 1.21 0 0 1-2.4 0zM298.9 575.7l-.2 .4 .1 1 .5 .3 .4-.1 .4-.6-.1-.8-.4-.4z"/>
<path d="M311.7 575.5l.6-.3 1.1 .3 .2 1.1h-1.8l.2 .5 .3 .2h.5l.4-.5 .4 .1-.4 .6-.9 .2-.7-.5-.2-1.1zM312.2 575.6l-.3 .6h1.3l-.3-.6z"/>
<path d="M314.1 574.4h.4v1.1l.3-.3h.5l.4 .2 .4 .5v1.1l-.6 .6-.6 .1-.4-.4v.3h-.4zM314.7 575.7l-.2 .5v.7l.4 .4h.4l.4-.5v-.8l-.4-.5z"/>
<path d="M318.9 575.2h.4v2.4h-.4zM318.9 574.4h.4v.4h-.4z"/>
<path d="M321.3 575.5l1-.3 .7 .4 .2 1h-1.8l.2 .5 .5 .3 .4-.2 .3-.4 .4 .1-.4 .6-.9 .2-.6-.3-.3-.8zM321.8 575.6l-.3 .6h1.3l-.3-.6z"/>
<path d="M323.8 575.2h.4v.5h-.4zM323.8 577.1h.4v.5h-.4z"/>
<path d="M339.9 575.6l.7-.4 1 .3 .3 2.1h-.4l-.1-.3-.6 .4-.8-.1-.3-.5 .1-.5 1.2-.4a.4 .4 0 0 0 .3-.6 .4 .4 0 0 0-.6-.1l-.5 .5-.4-.1zM340.3 576.7l-.2 .4 .4 .3 .6-.2 .2-.4a.29 .29 0 0 0-.1-.3 .29 .29 0 0 0-.4 .1z"/>
<path d="M342.4 575.2h.4v2.4h-.4zM342.4 574.4h.4v.4h-.4z"/>
<path d="M343.5 575.5l.7-.3 1 .3 .2 1.1h-1.7l.1 .5 .3 .2h.5l.4-.5 .4 .1-.3 .6-1 .2-.6-.5-.2-1.1zM344 575.6l-.3 .6h1.3l-.3-.6z"/>
<path d="M350.7 576.4a1.2 1.2 0 0 1 2.4 0 1.2 1.2 0 0 1-2.4 0zM351.4 575.7l-.2 .4 .2 1 .5 .3 .4-.1 .3-.7-.1-.8-.4-.3z"/>
<path d="M358.6 575.2h.3v2.4h-.3zM358.6 574.4h.3v.4h-.3z"/>
</g>
<path d="M254.9 556.5v3.3M312.2 556.5v3.3M258.6 574.4v3.2M283.7 562v3.2" fill="none" stroke="#000" stroke-width=".38"/>
<path d="M290 556.5v3.3" fill="none" stroke="#000" stroke-width=".42"/>
<!-- layer: HVAC Text -->
<path d="M27.5 538.9l364.9-.9v46.6h-364.9z" fill="none" stroke="#00f" stroke-width=".27"/>
<!-- layer: I-Partition Section -->
<path d="M18.1 .1h383.7v594h-383.7zM27.5 9.6h364.9v575h-364.9z" fill="none" stroke="#00f" stroke-width=".27"/>
<!-- layer: GE-ARCHITECTURAL_ELEMENTS -->
<path d="M167 545.8h72.3v34.8h-72.3zM171.1 551.7h64.1v26h-64.1zM171.1 555.6h64M176.6 551.7v26M186.9 551.7v26M171.1 577.7h64M171.1 569.9h64M171.1 573.8h64M171.1 566.2h64M171.1 561.7h64" fill="none" stroke="#00f" stroke-width=".27"/>
<!-- layer: I-Partition Section -->
<path d="M179.2 568.2v.4l5.1-.4zM179.2 568.6l5.1-.4v.4z" fill="#ffbf00" stroke="#ffbf00" stroke-width=".27"/>
<!-- layer: MACH -->
<path d="M179.1 564h5.6M179.1 564l-.3 .1v1.1h6.2v-.9l-.3-.3" fill="none" stroke="#0ff" stroke-width=".27"/>
<path d="M178.8 564.6h6.2M178.8 564.7h6.2M178.8 564.8h6.2M178.8 564.9h6.2M178.8 565h6.2M178.8 565.1h6.2" fill="none" stroke="#00f" stroke-width=".27"/>
<path d="M179.2 564.5h5.3M179.3 564.3h4.5M179.7 564.1h3.6" fill="none" stroke="#f00" stroke-width=".27"/>
<path d="M179.7 563.4l.9-.5 .8 .5h-.2v.4h-1.4v-.4zM182.4 563.4l.8-.5 .9 .5h-.2v.4h-1.4v-.4z" fill="none" stroke="#0f0" stroke-width=".27"/>
<!-- layer: multi -->
<g fill="none" stroke="#00bfff" stroke-width=".27">
<path d="M180 557.5h.2v2.2M180 559.7h.2M180.2 559.7l.2 .3h3.6M180.3 557.5v2.2M180.3 559.7l.3 .2M180.3 557.4v2.4M180.3 559.5h.2M180.3 557.5h.2M180.3 559.7l.1 .1M180.4 559.8h.1M180.4 557.4h.1M180.4 557.4h.2"/>
<path d="M180.4 559.8h.2M180.4 557.4v.1M180.4 557.2l-.2 .3M180.4 557.4l-.1 .1M180.5 556.4h3.5M180.5 559.8h.1M180.5 556.4l-.5 .4v3.6l.5 .4M180.5 557.4v2.4M180.6 559.8h.1M180.6 559.5h.1M180.6 557.4h.1M180.6 557.5h.1"/>
<path d="M180.6 557.4v2.5M180.6 557.2v2.7M180.6 559.9h.1M180.8 556.9v.3M180.8 560v.4M180.8 560h.1M180.8 557.2h.1M180.8 557.2v2.8M181 556.8h2.5M181 556.8h2.4v.2M181 558.3l.9-.9 1.5 1.5M181 557.7l2.2 2.1 .2-.2"/>
<path d="M181 559.8h.1M181 559.4l.5 .4M181 558.9l.9 .9M181 558.5l1.3 1.3M181 558.1l1.7 1.7M181 557.4h2.4v2.4h-2.4zM181 557h.1M181 557h2.4M181 556.8v.2M181.1 556.9h2.2M181.1 557.4l-.1 .1M181.1 556.4v.2h2.2"/>
<path d="M181.1 556.8l-.1 .1M181.1 557.4l2.3 2.3M181.1 556.6l-.3 .2M181.1 556.7l-.1 .1M181.1 556.8v.1M181.1 557h.1M181.5 557.4l-.5 .5M181.5 557.4l1.9 1.9M183.3 556.7h-2.2l-.1 .3M183.3 556.8v.1M183.3 557h.1M183.3 556.7l.2 .3"/>
<path d="M183.3 556.6l.3 .3v3.5l-.3 .2M183.3 556.4v.2M183.4 556.8v.1M183.4 557h.1M183.4 558.5l-1.1-1.1-1.3 1.3M183.4 558.1l-.6-.7-1.8 1.8M183.4 557.7l-.3-.3-2.1 2.2M183.4 557.5l-2.3 2.3M183.4 558l-1.9 1.8M183.4 558.3l-1.5 1.5M183.4 558.8l-1 1M183.4 559.2l-.6 .6"/>
<path d="M183.6 560h.1M183.6 557h-2.7M183.6 557.2h.1M183.8 559.9h.2M183.9 559.7h.2l-.1 .1M183.9 559.8h.1M183.9 557.4h.1M183.9 557.5h.2M183.9 557.4v2.4M183.9 557.2l-.1 2.7M184 557.2l-3.6 .1-.1 .2M184 557.3l.2 .2"/>
<path d="M184 556.4l.5 .4M184 557.2l.3 .3M184 557.4l.1 .1M184 557.4h.1M184 557.4v.1M184 559.7v.1M184 557.4l.2 .1M184.1 557.4v2.4M184.1 559.7l-.1 .1M184.2 559.7l-.2 .2M184.3 559.7l-.3 .3M184.4 556.9v3.5"/>
<path d="M184.4 557.5h-.2v2.2h.2M180.5 560.8h3.5M180.8 560.4l.3 .2M180.9 560.3l.2 .2M180.9 560.2h2.6v.2M181 560.2h-.1M181 560.3v.2M181 560.3h2.4M181 560.3h.1M181 560.5h.1M181.1 560.7h2.2M181.1 560.7v.1"/>
<path d="M181.5 560.3h.1M181.5 560.4v.1M183.3 560.3h.1M183.3 560.4v.1M183.3 560.6h.1M183.4 560.6v.2M183.4 560.3h.1M183.4 560.3v.1l-2.4 .1M183.5 560.4h-2.5l.1 .1M183.5 560.2h.1M183.5 560.4l-.2 .1h-2.2M184.5 560.4l-.5 .4"/>
</g>
<!-- layer: I-Partition Section -->
<g fill="#000" stroke="#000" stroke-width=".27">
<path d="M179.2 571.9v.4l2-.4zM179.2 572.3l2-.4v.4z"/>
<path d="M182.2 571.9v.4l2.1-.4zM182.2 572.3l2.1-.4v.4z"/>
</g>
<path d="M184.3 571.9v.4" fill="none" stroke="#000" stroke-width=".27"/>
<!-- layer: walls -->
<path d="M34.6 532.8h133.2" fill="none" stroke="#000" stroke-width=".27"/>
<g fill="none" stroke="#d00" stroke-width=".27">
<path d="M342.9 35.4h19.5"/>
<circle cx="362.4" cy="35.3" r="19.5"/>
</g>
<text font-size="12" x="34.6" y="530.2">THIRD FLOOR AC PLAN</text>
<text font-size="8" fill="#f0f" x="340.6" y="479">PIPE SIZES</text>
<g font-size="7.1" fill="#f00">
<text x="338.5" y="492.1">A = 31.8 x 19.05</text>
<text x="338.7" y="499.3">B = 28.58 x 15.88</text>
<text x="338.4" y="506.5">C = 28.58 x 12.7</text>
<text x="338.8" y="513.6">D = 22.22 x 9.52</text>
<text x="338.8" y="520.8">E = 19.05 x 9.52</text>
<text x="338.8" y="528.1">F = 15.88 x 9.52</text>
<text x="338.8" y="535.3">G = 12.7 x 6.35</text>
</g>
<g font-size="6.8">
<text x="34.8" y="553.1">Drawing Title : Mr. Gandhi House</text>
<text x="246.9" y="553.1">HAIER APPLIANCE (INDIA) PVT. LTD.</text>
<text x="34.8" y="561.3">Location : Plot-276, Sector-55, Gurgaon</text>
<text x="35" y="569.5">Scale : 1:1</text>
<text x="34.8" y="577.7">Designed By : Rahul Thakur</text>
</g>
<text font-size="6.2" fill="#ff0" x="347" y="33.7">North</text>
<g font-size="6.1" fill="#f00">
<text x="85.4" y="278.9">C</text>
<text x="90.6" y="288.6">C</text>
<text x="100.2" y="308.8">A</text>
<text x="142.1" y="311">A</text>
<text x="161.5" y="310.7">B</text>
<text x="165.5" y="316.5">B</text>
<text x="148.6" y="324">F</text>
</g>
<g font-size="4.9" fill="#00f">
<text x="111.3" y="272.3" transform="rotate(-90 111.3 272.3)">16 HP</text>
<text x="111.3" y="295.9" transform="rotate(-90 111.3 295.9)">16 HP</text>
</g>
<g font-size="4.6" fill="#f0f">
<text x="159.4" y="296.6">FQG-B1350A</text>
<text x="68.4" y="300.9">HZD-20B</text>
<text x="172.4" y="306.3">FQG-B506A</text>
<text x="115.4" y="323.9">FQG-B1350A</text>
<text x="175.1" y="337.8">FQG-B506A</text>
</g>
<g font-size="3.9" fill="#767676">
<text x="204.4" y="100.5">15240</text>
<text x="346.2" y="105.5" transform="rotate(-90 346.2 105.5)">230</text>
<text x="78.4" y="111.1" transform="rotate(-90 78.4 111.1)">230</text>
<text x="204.4" y="119.2">14780</text>
<text x="70.4" y="165.3" transform="rotate(-90 70.4 165.3)">6763</text>
<text x="80.1" y="165.3" transform="rotate(-90 80.1 165.3)">6303</text>
<text x="98.8" y="165.3" transform="rotate(-90 98.8 165.3)">6303</text>
<text x="340.9" y="165.3" transform="rotate(-90 340.9 165.3)">6303</text>
<text x="77.6" y="213.8" transform="rotate(-90 77.6 213.8)">230</text>
<text x="346.2" y="212.2" transform="rotate(-90 346.2 212.2)">115</text>
<text x="127.5" y="224">5727</text>
<text x="228.8" y="223.5">6148</text>
<text x="340.9" y="235.8" transform="rotate(-90 340.9 235.8)">2045</text>
<text x="346.2" y="247.7" transform="rotate(-90 346.2 247.7)">115</text>
<text x="274.2" y="275.3" transform="rotate(-90 274.2 275.3)">6615</text>
<text x="340.9" y="290.1" transform="rotate(-90 340.9 290.1)">4340</text>
<text x="77.6" y="311.6" transform="rotate(-90 77.6 311.6)">230</text>
<text x="346.2" y="321.6" transform="rotate(-90 346.2 321.6)">230</text>
<text x="80.1" y="333.3" transform="rotate(-90 80.1 333.3)">1750</text>
<text x="139.1" y="331.4" transform="rotate(-90 139.1 331.4)">1980</text>
<text x="305.1" y="333.1">3135</text>
<text x="78.3" y="349.4" transform="rotate(-90 78.3 349.4)">230</text>
<text x="167.9" y="350.5">1622</text>
<text x="70.4" y="363.8" transform="rotate(-90 70.4 363.8)">5940</text>
<text x="80.1" y="380.1" transform="rotate(-90 80.1 380.1)">3500</text>
<text x="182.6" y="380.1" transform="rotate(-90 182.6 380.1)">3500</text>
<text x="79.2" y="409.8" transform="rotate(-90 79.2 409.8)">230</text>
<text x="132.8" y="414.7">6372</text>
</g>
<g font-size="3.7" fill="#767676">
<text x="161.3" y="81.4">PROJECTION 1800 MM.WIDE &amp; 1000 MM.HT.RAIL.</text>
<text x="201.9" y="161.7">DRAWING ROOM</text>
<text x="205" y="166.1">14780 X 6303</text>
<text x="193.5" y="170.5">DOUBLE HIGHT BELOW</text>
<text x="192.2" y="219.9">W1</text>
<text x="230.6" y="219.9">W1</text>
<text x="273.4" y="219.9">W1</text>
<text x="275.3" y="229.5">V/PV</text>
<text x="304.5" y="235.9">TOILET</text>
<text x="301.3" y="240.3">2550 x 2865</text>
<text x="154.2" y="268.5">LVL.+</text>
<text x="154.3" y="264.1">TERRACE</text>
<text x="218" y="264.8">COURT YARD</text>
<text x="219.2" y="269.2">6148 x 6385</text>
<text x="301.3" y="287.6">2675 X 4340</text>
<text x="304.5" y="283.2">TOILET</text>
<text x="275.3" y="311">V/PV</text>
<text x="94.8" y="327">LIFT</text>
<text x="89.3" y="331.4">1170X1750</text>
<text x="123.9" y="332.2">PROJECTION 1000 MM.WIDE</text>
<text x="122.4" y="350">D1</text>
<text x="160.1" y="376.1">TRIPAL HIGHT</text>
<text x="243.8" y="376.8">TERRACE</text>
<text x="243.6" y="381.2">LVL.+10200</text>
<text x="266.4" y="451.1">1000 MM.HT.RAIL.</text>
</g>
<g font-size="3.3" fill="#f0f">
<text x="184.2" y="549">HVAC Equipments</text>
<text x="184.2" y="552.6">Legends</text>
</g>
<text font-size="3.1" fill="#767676" x="93.5" y="410.9">W2</text>
<g font-size="2.6" fill="#767676">
<text x="145.4" y="353.6">W-1000</text>
<text x="146.1" y="356.7">T- 300</text>
<text x="146.1" y="359.8">R-160</text>
<text x="127.1" y="371.2">DN</text>
<text x="133" y="369">61</text>
<text x="150.9" y="369">59</text>
<text x="92.2" y="400.5">47</text>
<text x="150.9" y="400.5">56</text>
</g>
<g font-size="2.6">
<text x="187.6" y="559.1">Cassette Indoor Unit</text>
<text x="187.5" y="564.6">Hi-Wall Spilit Indoor Unit</text>
<text x="187.5" y="568.6">Hard Drawn Copper Pipe</text>
<text x="187.5" y="572.2">UPVC Drain Pipe</text>
<text x="187.7" y="576.4">Y Branch</text>
</g>
<g font-size="2.5" fill="#00f">
<text x="171.3" y="554.3">S.No</text>
<text x="177.4" y="554.4">Material</text>
<text x="189.7" y="554.5">Description (All Dimensions in meters)</text>
</g>
<g font-size="2.5">
<text x="173" y="559.2">1</text>
<text x="173.1" y="564.6">2</text>
<text x="173.1" y="569">3</text>
<text x="173.1" y="572.7">4</text>
<text x="173.1" y="576.4">5</text>
</g>
<g font-size="2.3" fill="#bf00ff">
<text x="114.9" y="296.9" transform="rotate(-90 114.9 296.9)">Machine Dimension : 980/750/1690 (W/D/H)</text>
<text x="196.8" y="311.7">Ground Floor</text>
<text x="196.8" y="317.4">First Floor</text>
<text x="186.1" y="327.5">Second Floor</text>
</g>
</svg>
